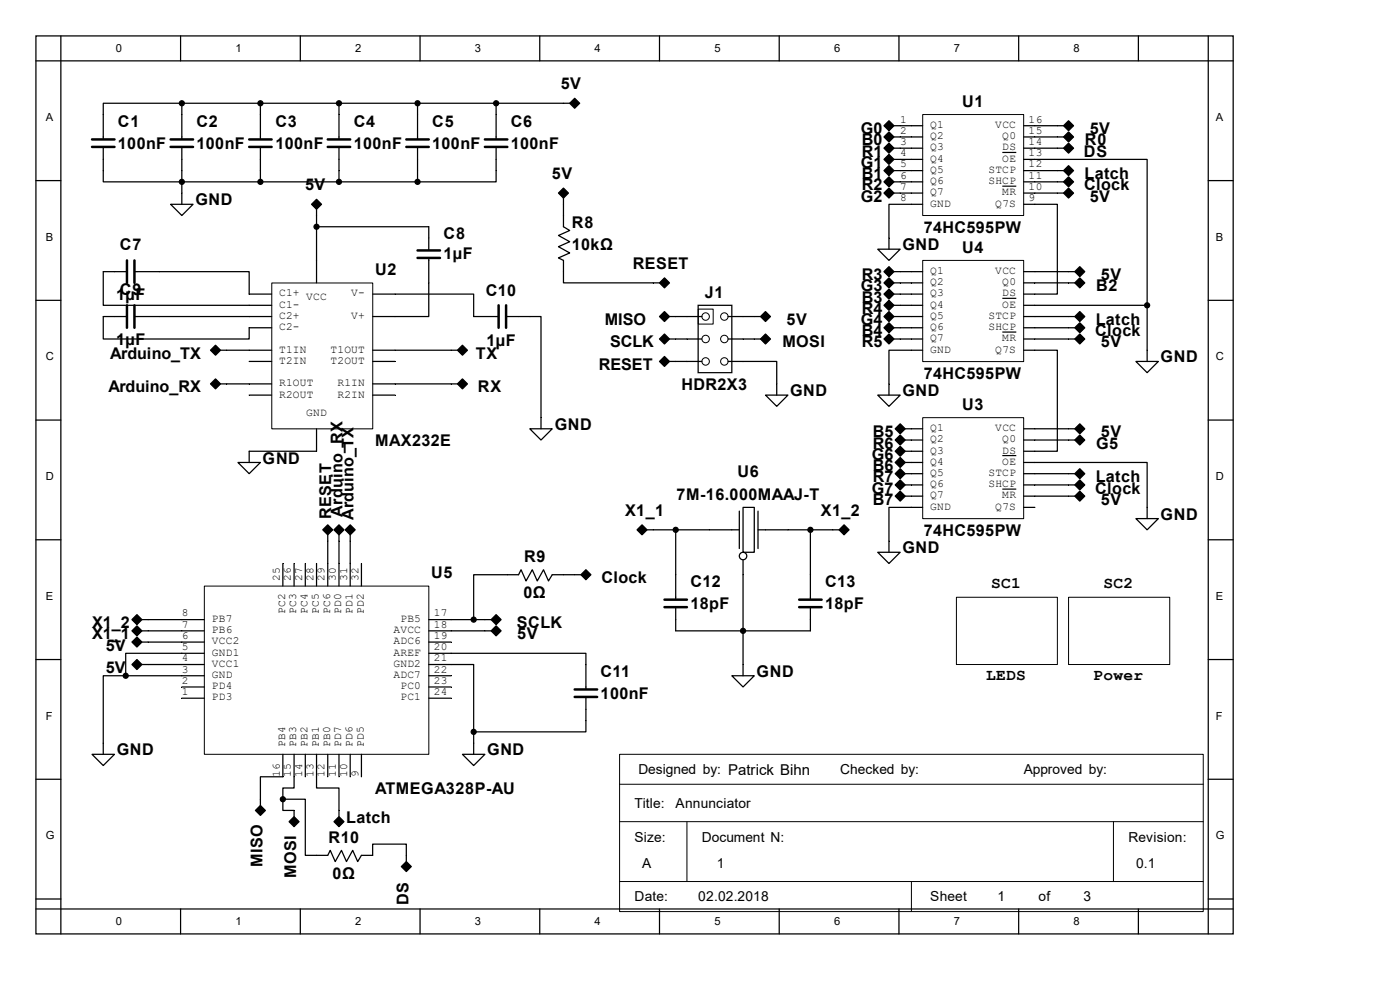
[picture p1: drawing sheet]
<svg xmlns="http://www.w3.org/2000/svg" width="297mm" height="210mm" viewBox="0 0 297 210" stroke-linecap="round" stroke-linejoin="round" font-family="sans-serif">
<g fill="none" stroke="#000" stroke-width=".26">
<path d="M7.6 7.6h254v190.5h-254zM7.6 12.9h254M12.9 7.6v190.5M38.3 7.6v5.3M63.7 7.6v5.3M89.1 7.6v5.3M114.5 7.6v5.3M139.9 7.6v5.3M165.3 7.6v5.3M190.7 7.6v5.3M216.1 7.6v5.3M241.5 7.6v5.3"/>
<path d="M256.3 7.6v190.5M7.6 38.3h5.3M21.9 31.2v7.4h66.7M38.6 21.9h-16.7v7.7M38.6 21.9v7.7M38.6 31.2v12.1M38.6 21.9h82.3M55.2 21.9v7.7M55.2 31.2v7.4M71.9 21.9v7.7M71.9 31.2v7.4M88.6 21.9v7.7"/>
<path d="M88.6 31.2v7.4M105.3 31.2v7.4h-16.7M105.3 21.9v7.7M121.1 21.9l.8-.8 .8 .8-.8 .8zM188.6 25.9l.8 .8-.8 .8-.8-.8zM188.6 28.3l.8 .8-.8 .7-.8-.7zM188.6 30.6l.8 .8-.8 .8-.8-.8zM188.6 33l.8 .8-.8 .8-.8-.8zM188.6 35.4l.8 .8-.8 .8-.8-.8zM188.6 37.8l.8 .8-.8 .8-.8-.8zM189.7 26.7h6M189.7 29.1h6"/>
<path d="M189.7 31.4h6M189.7 33.8h6M189.7 36.2h6M189.7 38.6h6M217.2 33.8h26.2v31M217.2 26.7h8.4M217.2 29.1h8.4M217.2 31.4h8.4M217.2 36.2h8.4M217.2 38.6h8.4M225.9 26.7l.8-.8 .8 .8-.8 .8zM225.9 31.4l.8-.8 .8 .8-.8 .8z"/>
<path d="M225.9 38.6l.8-.8 .8 .8-.8 .8zM226.7 35.4l.8 .8-.8 .8-.8-.8zM226.7 28.3l.8 .8-.8 .7-.8-.7zM256.3 38.3h5.3M26.9 57.6h-5v7.2h35.7M28.5 57.6h24.4v4.8h4.7M36.2 43.3h4.8l-2.4 2.4zM66.4 43.3l.8-.8 .7 .8-.7 .8zM67.2 44.4v15.6M67.2 48.1h23.8v5M91 54.7v12.5h-11.9M118.7 41l.8-.8 .8 .8-.8 .8z"/>
<path d="M119.5 42v6.1l1.4 .8-2.4 1.1 2.4 1.3-2.4 1 2.4 1.4-2.4 1 1 .5v4.8h20.4M186.2 52.9h4.8l-2.4 2.3zM188.6 40.2l.8 .8-.8 .8-.8-.8zM188.6 56.8l.8 .8-.8 .8-.8-.8zM188.6 59.2l.8 .8-.8 .8-.8-.8zM189.7 41h6M189.7 57.6h6M195.7 43.3h-7.1v9.6M217.2 43.3h7.1v19.1h-7.1M217.2 41h8.4M217.2 57.6h10.8M226.7 40.2l.8 .8-.8 .8-.8-.8z"/>
<path d="M228.3 57.6l.8-.8 .8 .8-.8 .8zM7.6 63.7h5.3M26.9 67.2h-5v4.7h31v-2.4h4.7M28.5 67.2h29.1M45.7 73.5l.8 .8-.8 .8-.8-.8zM46.8 74.3h10.8M52.9 76.7h4.7M79.1 62.4h21.4v4.8h5.3M79.1 76.7h4.7M79.1 74.3h17.9M97.3 74.3l.8-.8 .8 .8-.8 .8zM107.4 67.2h7.4v23.8"/>
<path d="M140.2 60l.8-.8 .8 .8-.8 .8zM140.2 76.7l.8-.8 .8 .8-.8 .8zM140.2 71.9l.8-.8 .8 .8-.8 .8zM141 66.4l.8 .8-.8 .7-.8-.7zM142 67.2h6.9M142 76.7h6.9M142 71.9h6.9M148.1 64.8h7.2v14.3h-7.2zM154.5 76.7h10.3v7.1M154.5 67.2h6.8M154.5 71.9h6.8M161.6 67.2l.8-.8 .8 .8-.8 .7z"/>
<path d="M162.4 71.1l.8 .8-.8 .8-.8-.8zM188.6 61.6l.8 .8-.8 .8-.8-.8zM188.6 64l.8 .8-.8 .8-.8-.8zM188.6 66.4l.8 .8-.8 .7-.8-.7zM188.6 68.7l.8 .8-.8 .8-.8-.8zM188.6 71.1l.8 .8-.8 .8-.8-.8zM189.7 67.2h6M189.7 60h6M189.7 71.9h6M189.7 62.4h6M189.7 64.8h6M189.7 69.5h6"/>
<path d="M195.7 74.3h-7.1v9.5M217.2 74.3h7.1v21.4h-7.1M217.2 67.2h10.8M217.2 60h10.8M217.2 71.9h10.8M217.2 64.8h26.2M217.2 69.5h10.8M228.3 67.2l.8-.8 .8 .8-.8 .7zM228.3 69.5l.8-.8 .8 .8-.8 .8zM228.3 71.9l.8-.8 .8 .8-.8 .8zM228.3 60l.8-.8 .8 .8-.8 .8zM241 76.7h4.7l-2.3 2.4z"/>
<path d="M243.4 64.8v11.9M256.3 63.7h5.3M7.6 89.1h5.3M45.7 80.6l.8 .8-.8 .8-.8-.8zM46.8 81.4h10.8M50.5 98.1h4.7l-2.3 2.4zM52.9 83.8h4.7M67.2 91v4.7h-14.3v2.4M79.1 81.4h17.9M79.1 83.8h4.7M97.3 81.4l.8-.8 .8 .8-.8 .8zM112.4 91h4.8l-2.4 2.3z"/>
<path d="M162.4 83.8h4.8l-2.4 2.4zM186.2 83.8h4.8l-2.4 2.4zM190.2 91l.8-.8 .8 .8-.8 .8zM190.2 98.1l.8-.8 .8 .8-.8 .8zM191 92.6l.8 .7-.8 .8-.8-.8zM191 94.9l.8 .8-.8 .8-.8-.8zM191 99.7l.8 .8-.8 .8-.8-.8zM192 91h3.7M192 93.3h3.7M192 95.7h3.7M192 98.1h3.7M217.2 98.1h26.2v11.9"/>
<path d="M217.2 91h10.8M217.2 93.3h10.8M228.3 91l.8-.8 .8 .8-.8 .8zM229.1 92.6l.8 .7-.8 .8-.8-.8zM256.3 89.1h5.3M7.6 114.5h5.3M60 119.5v4.8M62.4 119.5v4.8M64.8 119.5v4.8M67.2 119.5v4.8M69.5 111.6l.8 .8-.8 .8-.8-.8zM69.5 113.5v10.8"/>
<path d="M71.1 112.4l.8-.8 .8 .8-.8 .8zM71.9 113.5v10.8M73.5 112.4l.8-.8 .8 .8-.8 .8zM74.3 113.5v10.8M76.7 119.5v4.8M136.2 111.6l.8 .8-.8 .8-.8-.8zM137.3 112.4h19.5M143.4 112.4v14.8M156.8 108.4v8M157.6 107.6h2.4v9.6h-2.4zM157.6 118.7v24.7M160.8 112.4h17.2"/>
<path d="M160.8 108.4v8M171.9 112.4v14.8M178.3 112.4l.8-.8 .8 .8-.8 .8zM186.2 117.2h4.8l-2.4 2.3zM190.2 102.9l.8-.8 .8 .8-.8 .8zM191 104.5l.8 .8-.8 .7-.8-.7zM192 100.5h3.7M192 102.9h3.7M192 105.3h3.7M195.7 107.6h-7.1v9.6M217.2 100.5h10.8M217.2 102.9h10.8"/>
<path d="M217.2 105.3h10.8M217.2 107.6h2.4M228.3 100.5l.8-.8 .8 .8-.8 .8zM228.3 102.9l.8-.8 .8 .8-.8 .8zM229.1 104.5l.8 .8-.8 .7-.8-.7zM241 110h4.7l-2.3 2.4zM256.3 114.5h5.3M7.6 139.9h5.3M28.3 133.8l.8-.8 .7 .8-.7 .8zM29.1 135.4l.7 .8-.7 .8-.8-.8zM29.1 130.7l.7 .7-.7 .8-.8-.8zM30.1 133.8h13.2"/>
<path d="M30.1 136.2h13.2M30.1 131.4h13.2M43.3 138.6h-16.6v4.8M91 138.6h33.3v7.7M91 133.8h13.2M91 136.2h4.7M91 131.4h13.2M104.5 133.8l.8-.8 .7 .8-.7 .8zM104.5 131.4l.8-.7 .7 .7-.7 .8zM123.2 121.9h-6l-.8 1.3-1.1-2.3-1.3 2.3-1.1-2.3-1.3 2.3-1.1-2.3-.5 1h-9.5v9.5M123.5 121.9l.8-.8 .8 .8-.8 .8zM143.4 128.8v5h28.5v-5"/>
<path d="M256.3 139.9h5.3M26.7 143.4h-4.8v16.6M26.7 143.4h16.6M29.1 140.2l.7 .8-.7 .8-.8-.8zM30.1 141h13.2M38.6 148.1h4.7M38.6 145.7h4.7M91 141h9.5v14.3M91 148.1h4.7M91 145.7h4.7M91 143.4h4.7M100.5 155.3v4.7"/>
<path d="M124.3 147.8v7.5h-23.8M155.3 143.4h4.7l-2.4 2.3zM7.6 165.3h5.3M19.5 160h4.8l-2.4 2.4zM54.5 171.9l.7-.8 .8 .8-.8 .8zM60 160v4.8h-4.8v6.1M60 169.5h4.8v12h4.7l.6-1.1 1 2.4 1.3-2.4 1.1 2.4 1.3-2.4 1.1 2.4 .8-1.3h2.4v-2.4h7.1v3.7M60 169.5v2.4h2.4v1.3M61.6 174.3l.8-.8 .8 .8-.8 .8zM62.4 160v7.2h-2.4v2.3M64.8 160v4.8M67.2 160v7.2h4.7v6"/>
<path d="M69.5 160v4.8M71.1 174.3l.8-.8 .8 .8-.8 .8zM71.9 160v4.8M74.3 160v4.8M76.7 160v4.8M98.1 160h4.8l-2.4 2.4zM256.3 165.3h5.3M7.6 190.7h5.3M7.6 192.8h254M38.3 192.8v5.3M63.7 192.8v5.3M85.4 183.8l.8-.8 .8 .8-.8 .8z"/>
<path d="M89.1 192.8v5.3M114.5 192.8v5.3M139.9 192.8v5.3M165.3 192.8v5.3M190.7 192.8v5.3M216.1 192.8v5.3M241.5 192.8v5.3M256.3 190.7h5.3"/>
<circle cx="157.6" cy="118" r=".79"/>
</g>
<g fill="#000" stroke="#000" stroke-width=".26">
<path d="M118.5 41l1-1.1 1.1 1.1-1.1 1z" fill-rule="evenodd"/>
<path d="M120.9 21.9l1-1.1 1.1 1.1-1.1 1.1z" fill-rule="evenodd"/>
<path d="M188.6 25.6l1.1 1.1-1.1 1-1.1-1z" fill-rule="evenodd"/>
<path d="M188.6 28l1.1 1.1-1.1 1-1.1-1z" fill-rule="evenodd"/>
<path d="M188.6 30.4l1.1 1-1.1 1.1-1.1-1.1z" fill-rule="evenodd"/>
<path d="M188.6 32.8l1.1 1-1.1 1.1-1.1-1.1z" fill-rule="evenodd"/>
<path d="M188.6 35.1l1.1 1.1-1.1 1.1-1.1-1.1z" fill-rule="evenodd"/>
<path d="M188.6 37.5l1.1 1.1-1.1 1-1.1-1z" fill-rule="evenodd"/>
<path d="M225.6 26.7l1.1-1.1 1.1 1.1-1.1 1z" fill-rule="evenodd"/>
<path d="M225.6 31.4l1.1-1 1.1 1-1.1 1.1z" fill-rule="evenodd"/>
<path d="M225.6 36.2l1.1-1.1 1.1 1.1-1.1 1.1z" fill-rule="evenodd"/>
<path d="M225.6 38.6l1.1-1.1 1.1 1.1-1.1 1z" fill-rule="evenodd"/>
<path d="M225.6 29.1l1.1-1.1 1.1 1.1-1.1 1z" fill-rule="evenodd"/>
<path d="M66.1 43.3l1.1-1 1 1-1 1.1z" fill-rule="evenodd"/>
<path d="M188.6 39.9l1.1 1.1-1.1 1-1.1-1z" fill-rule="evenodd"/>
<path d="M188.6 56.6l1.1 1-1.1 1.1-1.1-1.1z" fill-rule="evenodd"/>
<path d="M225.6 41l1.1-1.1 1.1 1.1-1.1 1z" fill-rule="evenodd"/>
<path d="M228 57.6l1.1-1 1 1-1 1.1z" fill-rule="evenodd"/>
<path d="M45.7 73.2l1.1 1.1-1.1 1.1-1-1.1z" fill-rule="evenodd"/>
<path d="M97 74.3l1.1-1.1 1.1 1.1-1.1 1.1z" fill-rule="evenodd"/>
<path d="M141 75.6l1 1.1-1 1-1.1-1z" fill-rule="evenodd"/>
<path d="M141 66.1l1 1.1-1 1-1.1-1z" fill-rule="evenodd"/>
<path d="M141 70.9l1 1-1 1.1-1.1-1.1z" fill-rule="evenodd"/>
<path d="M139.9 60l1.1-1.1 1 1.1-1 1.1z" fill-rule="evenodd"/>
<path d="M161.3 67.2l1.1-1.1 1.1 1.1-1.1 1z" fill-rule="evenodd"/>
<path d="M161.3 71.9l1.1-1 1.1 1-1.1 1.1z" fill-rule="evenodd"/>
<path d="M188.6 58.9l1.1 1.1-1.1 1.1-1.1-1.1z" fill-rule="evenodd"/>
<path d="M188.6 61.3l1.1 1.1-1.1 1-1.1-1z" fill-rule="evenodd"/>
<path d="M188.6 63.7l1.1 1.1-1.1 1-1.1-1z" fill-rule="evenodd"/>
<path d="M188.6 66.1l1.1 1.1-1.1 1-1.1-1z" fill-rule="evenodd"/>
<path d="M188.6 68.5l1.1 1-1.1 1.1-1.1-1.1z" fill-rule="evenodd"/>
<path d="M188.6 70.9l1.1 1-1.1 1.1-1.1-1.1z" fill-rule="evenodd"/>
<path d="M228 67.2l1.1-1.1 1 1.1-1 1z" fill-rule="evenodd"/>
<path d="M228 69.5l1.1-1 1 1-1 1.1z" fill-rule="evenodd"/>
<path d="M229.1 70.9l1 1-1 1.1-1.1-1.1z" fill-rule="evenodd"/>
<path d="M229.1 58.9l1 1.1-1 1.1-1.1-1.1z" fill-rule="evenodd"/>
<path d="M45.7 80.4l1.1 1-1.1 1.1-1-1.1z" fill-rule="evenodd"/>
<path d="M97 81.4l1.1-1 1.1 1-1.1 1.1z" fill-rule="evenodd"/>
<path d="M191 89.9l1 1.1-1 1-1.1-1z" fill-rule="evenodd"/>
<path d="M191 92.3l1 1-1 1.1-1.1-1.1z" fill-rule="evenodd"/>
<path d="M191 94.7l1 1-1 1.1-1.1-1.1z" fill-rule="evenodd"/>
<path d="M191 97l1 1.1-1 1.1-1.1-1.1z" fill-rule="evenodd"/>
<path d="M228 91l1.1-1.1 1 1.1-1 1z" fill-rule="evenodd"/>
<path d="M228 93.3l1.1-1 1 1-1 1.1z" fill-rule="evenodd"/>
<path d="M68.5 112.4l1-1.1 1.1 1.1-1.1 1.1z" fill-rule="evenodd"/>
<path d="M70.9 112.4l1-1.1 1.1 1.1-1.1 1.1z" fill-rule="evenodd"/>
<path d="M73.2 112.4l1.1-1.1 1.1 1.1-1.1 1.1z" fill-rule="evenodd"/>
<path d="M136.2 111.3l1.1 1.1-1.1 1.1-1.1-1.1z" fill-rule="evenodd"/>
<path d="M178 112.4l1.1-1.1 1 1.1-1 1.1z" fill-rule="evenodd"/>
<path d="M191 99.4l1 1.1-1 1-1.1-1z" fill-rule="evenodd"/>
<path d="M191 101.8l1 1.1-1 1-1.1-1z" fill-rule="evenodd"/>
<path d="M191 104.2l1 1.1-1 1-1.1-1z" fill-rule="evenodd"/>
<path d="M228 105.3l1.1-1.1 1 1.1-1 1z" fill-rule="evenodd"/>
<path d="M229.1 99.4l1 1.1-1 1-1.1-1z" fill-rule="evenodd"/>
<path d="M228 102.9l1.1-1.1 1 1.1-1 1z" fill-rule="evenodd"/>
<path d="M29.1 135.1l1 1.1-1 1.1-1.1-1.1z" fill-rule="evenodd"/>
<path d="M29.1 132.8l1 1-1 1.1-1.1-1.1z" fill-rule="evenodd"/>
<path d="M29.1 130.4l1 1-1 1.1-1.1-1.1z" fill-rule="evenodd"/>
<path d="M104.2 133.8l1.1-1 1 1-1 1.1z" fill-rule="evenodd"/>
<path d="M104.2 131.4l1.1-1 1 1-1 1.1z" fill-rule="evenodd"/>
<path d="M123.2 121.9l1.1-1 1.1 1-1.1 1.1z" fill-rule="evenodd"/>
<path d="M29.1 139.9l1 1.1-1 1-1.1-1z" fill-rule="evenodd"/>
<path d="M54.2 171.9l1-1 1.1 1-1.1 1.1z" fill-rule="evenodd"/>
<path d="M61.3 174.3l1.1-1.1 1 1.1-1 1.1z" fill-rule="evenodd"/>
<path d="M70.9 174.3l1-1.1 1.1 1.1-1.1 1.1z" fill-rule="evenodd"/>
<path d="M85.1 183.8l1.1-1 1.1 1-1.1 1.1z" fill-rule="evenodd"/>
<circle cx="38.6" cy="38.6" r=".53"/>
<circle cx="38.6" cy="21.9" r=".53"/>
<circle cx="55.2" cy="21.9" r=".53"/>
<circle cx="55.2" cy="38.6" r=".53"/>
<circle cx="71.9" cy="21.9" r=".53"/>
<circle cx="71.9" cy="38.6" r=".53"/>
<circle cx="88.6" cy="21.9" r=".53"/>
<circle cx="88.6" cy="38.6" r=".53"/>
<circle cx="105.3" cy="21.9" r=".53"/>
<circle cx="67.2" cy="48.1" r=".53"/>
<circle cx="243.4" cy="64.8" r=".53"/>
<circle cx="143.4" cy="112.4" r=".53"/>
<circle cx="171.9" cy="112.4" r=".53"/>
<circle cx="100.5" cy="131.4" r=".53"/>
<circle cx="157.6" cy="133.8" r=".53"/>
<circle cx="26.7" cy="143.4" r=".53"/>
<circle cx="100.5" cy="155.3" r=".53"/>
<circle cx="60" cy="169.5" r=".53"/>
</g>
<g fill="none" stroke="#000" stroke-width=".21">
<path d="M121.9 21.6l.3 .3-.3 .3-.2-.3zM188.6 26.4l.3 .3-.3 .2-.3-.2zM188.6 28.8l.3 .3-.3 .2-.3-.2zM188.6 31.2l.3 .2-.3 .3-.3-.3zM188.6 33.5l.3 .3-.3 .3-.3-.3zM188.6 35.9l.3 .3-.3 .3-.3-.3zM188.6 38.3l.3 .3-.3 .2-.3-.2zM195.7 24.3h21.5v21.4h-21.5zM226.4 26.7l.3-.3 .3 .3-.3 .2zM226.4 31.4l.3-.2 .3 .2-.3 .3zM226.4 36.2l.3-.3 .3 .3-.3 .3zM226.4 29.1l.3-.3 .3 .3-.3 .2z"/>
<path d="M226.7 38.3l.3 .3-.3 .2-.3-.2zM66.9 43.3l.3-.2 .2 .2-.2 .3zM119.3 41l.2-.3 .3 .3-.3 .2zM188.6 40.7l.3 .3-.3 .2-.3-.2zM188.6 57.4l.3 .2-.3 .3-.3-.3zM188.6 59.7l.3 .3-.3 .3-.3-.3zM195.7 55.2h21.5v21.5h-21.5zM226.4 41l.3-.3 .3 .3-.3 .2zM228.8 57.6l.3-.2 .2 .2-.2 .3zM45.7 74l.3 .3-.3 .3-.2-.3zM57.7 60h21.4v31h-21.4zM97.8 74.3l.3-.3 .3 .3-.3 .3z"/>
<path d="M140.7 60l.3-.3 .2 .3-.2 .3zM140.7 67.2l.3-.3 .2 .3-.2 .2zM141 76.4l.2 .3-.2 .2-.3-.2zM141 71.6l.2 .3-.2 .3-.3-.3zM148.1 65.6h3.2v3.1h-3.2zM162.1 71.9l.3-.3 .3 .3-.3 .3zM162.4 66.9l.3 .3-.3 .2-.3-.2zM188.6 62.1l.3 .3-.3 .3-.3-.3zM188.6 64.5l.3 .3-.3 .2-.3-.2zM188.6 66.9l.3 .3-.3 .2-.3-.2zM188.6 69.3l.3 .2-.3 .3-.3-.3zM188.6 71.6l.3 .3-.3 .3-.3-.3z"/>
<path d="M228.8 67.2l.3-.3 .2 .3-.2 .2zM228.8 69.5l.3-.2 .2 .2-.2 .3zM228.8 60l.3-.3 .2 .3-.2 .3zM229.1 71.6l.2 .3-.2 .3-.3-.3zM45.7 81.2l.3 .2-.3 .3-.2-.3zM97.8 81.4l.3-.2 .3 .2-.3 .3zM191 90.7l.2 .3-.2 .2-.3-.2zM191 93.1l.2 .2-.2 .3-.3-.3zM191 95.5l.2 .2-.2 .3-.3-.3zM191 97.8l.2 .3-.2 .3-.3-.3zM195.7 88.6h21.5v21.4h-21.5zM228.8 93.3l.3-.2 .2 .2-.2 .3z"/>
<path d="M229.1 90.7l.2 .3-.2 .2-.3-.2zM69.3 112.4l.2-.3 .3 .3-.3 .3zM71.6 112.4l.3-.3 .3 .3-.3 .3zM74 112.4l.3-.3 .3 .3-.3 .3zM136.2 112.1l.3 .3-.3 .3-.3-.3zM178.8 112.4l.3-.3 .2 .3-.2 .3zM191 100.2l.2 .3-.2 .3-.3-.3zM191 102.6l.2 .3-.2 .2-.3-.2zM191 105l.2 .3-.2 .2-.3-.2zM228.8 105.3l.3-.3 .2 .3-.2 .2zM228.8 100.5l.3-.3 .2 .3-.2 .3zM229.1 102.6l.2 .3-.2 .2-.3-.2z"/>
<path d="M28.8 136.2l.3-.3 .2 .3-.2 .3zM29.1 133.6l.2 .2-.2 .3-.3-.3zM29.1 131.2l.2 .2-.2 .3-.3-.3zM43.3 124.3h47.7v35.7h-47.7zM105 133.8l.3-.2 .2 .2-.2 .3zM105.3 131.2l.2 .2-.2 .3-.3-.3zM124 121.9l.3-.2 .3 .2-.3 .3zM202.9 126.7h21.4v14.3h-21.4zM226.7 126.7h21.5v14.3h-21.5zM29.1 140.7l.2 .3-.2 .2-.3-.2zM55 171.9l.2-.2 .3 .2-.3 .3zM62.1 174.3l.3-.3 .3 .3-.3 .3z"/>
<path d="M71.6 174.3l.3-.3 .3 .3-.3 .3zM131.4 160h123.9v33.4h-123.9zM131.4 174.3h123.9M131.4 166.4h123.9M145.7 174.3v12.7M236.2 174.3v12.7M85.9 183.8l.3-.2 .3 .2-.3 .3zM131.4 187h123.9M193.4 187v6.4"/>
<circle cx="149.7" cy="67.2" r=".79"/>
<circle cx="149.7" cy="76.7" r=".79"/>
<circle cx="149.7" cy="71.9" r=".79"/>
<circle cx="153.7" cy="71.9" r=".79"/>
<circle cx="153.7" cy="67.2" r=".79"/>
<circle cx="153.7" cy="76.7" r=".79"/>
</g>
<g fill="none" stroke="#000" stroke-width=".53">
<path d="M19.5 29.6h4.8M19.5 31.2h4.8M36.2 29.6h4.8M36.2 31.2h4.8M52.9 29.6h4.7M52.9 31.2h4.7M69.5 29.6h4.8M69.5 31.2h4.8M86.2 29.6h4.8M86.2 31.2h4.8M102.9 29.6h4.7M102.9 31.2h4.7"/>
<path d="M26.9 55.2v4.8M28.5 55.2v4.8M88.6 54.7h4.7M88.6 53.1h4.7M26.9 64.8v4.7M28.5 64.8v4.7M105.8 64.8v4.7M107.4 64.8v4.7M141 127.2h4.7M141 128.8h4.7M169.5 127.2h4.8M169.5 128.8h4.8"/>
<path d="M121.9 146.3h4.8M121.9 147.8h4.8"/>
</g>
<path d="M212.6 39.5h3M212.6 32.3h3M212.6 70.4h3M212.6 63.3h3M212.6 96.6h3M212.6 103.8h3" fill="none" stroke="#000" stroke-width=".25"/>
<g font-size="3.4">
<text x="119" y="19">5V</text>
<text x="204.1" y="22.6">U1</text>
<text x="25" y="26.9">C1</text>
<text x="41.7" y="26.9">C2</text>
<text x="58.4" y="26.9">C3</text>
<text x="75.1" y="26.9">C4</text>
<text x="91.7" y="26.9">C5</text>
<text x="108.4" y="26.9">C6</text>
<text x="182.6" y="28.5">G0</text>
<text x="231.2" y="28.5">5V</text>
<text x="25" y="31.7">100nF</text>
<text x="41.7" y="31.7">100nF</text>
<text x="58.4" y="31.7">100nF</text>
<text x="75.1" y="31.7">100nF</text>
<text x="91.7" y="31.7">100nF</text>
<text x="108.4" y="31.7">100nF</text>
<text x="182.6" y="35.6">G1</text>
<text x="182.8" y="30.9">B0</text>
<text x="182.8" y="33.2">R1</text>
<text x="230" y="33.2">DS</text>
<text x="230.2" y="30.9">R0</text>
<text x="64.7" y="40.4">5V</text>
<text x="117.1" y="38">5V</text>
<text x="182.8" y="38">B1</text>
<text x="182.8" y="40.4">R2</text>
<text x="230" y="40.4">Clock</text>
<text x="230.1" y="38">Latch</text>
<text x="41.5" y="43.6">GND</text>
<text x="182.6" y="42.8">G2</text>
<text x="231.2" y="42.8">5V</text>
<text x="25.4" y="53.1">C7</text>
<text x="94.1" y="50.7">C8</text>
<text x="121.3" y="48.3">R8</text>
<text x="121.3" y="53.1">10kΩ</text>
<text x="191.5" y="53.1">GND</text>
<text x="196" y="49.4">74HC595PW</text>
<text x="204.1" y="53.6">U4</text>
<text x="79.6" y="58.4">U2</text>
<text x="94.1" y="54.9">1µF</text>
<text x="134.2" y="57.1">RESET</text>
<text x="182.8" y="59.4">R3</text>
<text x="233.6" y="59.4">5V</text>
<text x="24.6" y="63.7">1µF</text>
<text x="25.4" y="62.6">C9</text>
<text x="103" y="62.9">C10</text>
<text x="149.6" y="63.1">J1</text>
<text x="182.6" y="61.8">G3</text>
<text x="182.8" y="64.2">B3</text>
<text x="232.5" y="61.8">B2</text>
<text x="128.3" y="69">MISO</text>
<text x="166.9" y="69">5V</text>
<text x="182.6" y="69">G4</text>
<text x="182.8" y="66.6">R4</text>
<text x="182.8" y="71.3">B4</text>
<text x="232.4" y="71.3">Clock</text>
<text x="232.5" y="69">Latch</text>
<text x="23.4" y="76.1">Arduino_TX</text>
<text x="24.6" y="73.2">1µF</text>
<text x="101" y="76.1">TX</text>
<text x="103.2" y="73.4">1µF</text>
<text x="129.4" y="73.7">SCLK</text>
<text x="166" y="73.7">MOSI</text>
<text x="182.8" y="73.7">R5</text>
<text x="233.6" y="73.7">5V</text>
<text x="246.2" y="76.9">GND</text>
<text x="23" y="83.2">Arduino_RX</text>
<text x="101.4" y="83.2">RX</text>
<text x="127" y="78.5">RESET</text>
<text x="144.6" y="82.7">HDR2X3</text>
<text x="196" y="80.3">74HC595PW</text>
<text x="167.6" y="84">GND</text>
<text x="191.5" y="84">GND</text>
<text x="204.1" y="87">U3</text>
<text x="79.6" y="94.6">MAX232E</text>
<text x="117.7" y="91.2">GND</text>
<text x="185.2" y="92.8">B5</text>
<text x="185.2" y="95.2">R6</text>
<text x="232.5" y="95.2">G5</text>
<text x="233.6" y="92.8">5V</text>
<text x="55.7" y="98.3">GND</text>
<text x="156.5" y="101.2">U6</text>
<text x="185" y="97.5">G6</text>
<text x="185.2" y="99.9">B6</text>
<text x="143.6" y="106">7M-16.000MAAJ-T</text>
<text x="185" y="104.7">G7</text>
<text x="185.2" y="102.3">R7</text>
<text x="185.2" y="107.1">B7</text>
<text x="232.4" y="104.7">Clock</text>
<text x="232.5" y="102.3">Latch</text>
<text x="233.6" y="107.1">5V</text>
<text x="70.3" y="110.2" transform="rotate(-90 70.3 110.2)">RESET</text>
<text x="72.6" y="109.7" transform="rotate(-90 72.6 109.7)">Arduino_RX</text>
<text x="75" y="110.3" transform="rotate(-90 75 110.3)">Arduino_TX</text>
<text x="132.6" y="109.4">X1_1</text>
<text x="174.2" y="109.4">X1_2</text>
<text x="196" y="113.7">74HC595PW</text>
<text x="246.2" y="110.2">GND</text>
<text x="111.2" y="119.2">R9</text>
<text x="191.5" y="117.4">GND</text>
<text x="91.4" y="122.7">U5</text>
<text x="127.6" y="123.7">Clock</text>
<text x="146.5" y="124.5">C12</text>
<text x="175" y="124.5">C13</text>
<text x="210.3" y="124.8">SC1</text>
<text x="234.1" y="124.8">SC2</text>
<text x="111" y="126.9">0Ω</text>
<text x="146.5" y="129.3">18pF</text>
<text x="175" y="129.3">18pF</text>
<text x="19.6" y="135.6">X1_1</text>
<text x="19.6" y="133.3">X1_2</text>
<text x="109.6" y="133.3">SCLK</text>
<text x="109.7" y="135.6">5V</text>
<text x="22.5" y="138">5V</text>
<text x="22.5" y="142.8">5V</text>
<text x="127.4" y="143.6">C11</text>
<text x="160.5" y="143.6">GND</text>
<text x="127.4" y="148.3">100nF</text>
<text x="209.2" y="144.4">LEDS</text>
<text x="231.9" y="144.4">Power</text>
<text x="24.8" y="160.2">GND</text>
<text x="103.3" y="160.2">GND</text>
<text x="79.6" y="168.4">ATMEGA328P-AU</text>
<text x="69.7" y="178.8">R10</text>
<text x="73.4" y="174.5">Latch</text>
<text x="55.7" y="183.9" transform="rotate(-90 55.7 183.9)">MISO</text>
<text x="62.9" y="186.2" transform="rotate(-90 62.9 186.2)">MOSI</text>
<text x="70.6" y="186.4">0Ω</text>
<text x="86.7" y="192" transform="rotate(-90 86.7 192)">DS</text>
</g>
<g font-size="2.9">
<text x="135.4" y="164.2">Designed by: Patrick Bihn</text>
<text x="178.3" y="164.2">Checked by:</text>
<text x="217.2" y="164.2">Approved by:</text>
<text x="134.6" y="171.4">Title:</text>
<text x="143.3" y="171.4">Annunciator</text>
<text x="134.6" y="178.5">Size:</text>
<text x="148.9" y="178.5">Document N:</text>
<text x="239.4" y="178.5">Revision:</text>
<text x="136.2" y="184.1">A</text>
<text x="152.1" y="184.1">1</text>
<text x="241" y="184.1">0.1</text>
<text x="134.6" y="191.2">Date:</text>
<text x="148.1" y="191.2">02.02.2018</text>
<text x="197.3" y="191.2">Sheet</text>
<text x="211.6" y="191.2">1</text>
<text x="220.3" y="191.2">of</text>
<text x="229.9" y="191.2">3</text>
</g>
<g font-size="2.4">
<text x="24.6" y="11.1">0</text>
<text x="50" y="11.1">1</text>
<text x="75.4" y="11.1">2</text>
<text x="100.8" y="11.1">3</text>
<text x="126.2" y="11.1">4</text>
<text x="151.6" y="11.1">5</text>
<text x="177" y="11.1">6</text>
<text x="202.4" y="11.1">7</text>
<text x="227.8" y="11.1">8</text>
<text x="9.7" y="25.7">A</text>
<text x="191" y="26">1</text>
<text x="191" y="28.4">2</text>
<text x="197.3" y="27.2">Q1</text>
<text x="197.3" y="29.5">Q2</text>
<text x="211.2" y="27.2">VCC</text>
<text x="212.6" y="29.5">Q0</text>
<text x="218.2" y="28.4">15</text>
<text x="218.2" y="26">16</text>
<text x="257.9" y="25.7">A</text>
<text x="191" y="30.8">3</text>
<text x="191" y="33.1">4</text>
<text x="191" y="35.5">5</text>
<text x="197.3" y="31.9">Q3</text>
<text x="197.3" y="34.3">Q4</text>
<text x="212.6" y="34.3">OE</text>
<text x="212.6" y="31.9">DS</text>
<text x="218.2" y="35.5">12</text>
<text x="218.2" y="33.1">13</text>
<text x="218.2" y="30.8">14</text>
<text x="191" y="37.9">6</text>
<text x="191" y="40.3">7</text>
<text x="197.3" y="36.7">Q5</text>
<text x="197.3" y="39.1">Q6</text>
<text x="197.3" y="41.4">Q7</text>
<text x="209.7" y="39.1">SHCP</text>
<text x="209.7" y="36.7">STCP</text>
<text x="212.6" y="41.4">MR</text>
<text x="218.2" y="40.3">10</text>
<text x="218.2" y="37.9">11</text>
<text x="191" y="42.7">8</text>
<text x="197.3" y="43.8">GND</text>
<text x="211.2" y="43.8">Q7S</text>
<text x="218.2" y="42.7">9</text>
<text x="9.7" y="51.1">B</text>
<text x="257.9" y="51.1">B</text>
<text x="197.3" y="58.1">Q1</text>
<text x="211.2" y="58.1">VCC</text>
<text x="59.2" y="62.9">C1+</text>
<text x="59.2" y="65.3">C1-</text>
<text x="64.9" y="63.6">VCC</text>
<text x="74.5" y="62.9">V-</text>
<text x="197.3" y="60.5">Q2</text>
<text x="197.3" y="62.9">Q3</text>
<text x="197.3" y="65.3">Q4</text>
<text x="212.6" y="65.3">OE</text>
<text x="212.6" y="62.9">DS</text>
<text x="212.6" y="60.5">Q0</text>
<text x="59.2" y="67.6">C2+</text>
<text x="59.2" y="70">C2-</text>
<text x="74.5" y="67.6">V+</text>
<text x="197.3" y="67.6">Q5</text>
<text x="197.3" y="70">Q6</text>
<text x="209.7" y="70">SHCP</text>
<text x="209.7" y="67.6">STCP</text>
<text x="9.7" y="76.5">C</text>
<text x="59.2" y="74.8">T1IN</text>
<text x="59.2" y="77.2">T2IN</text>
<text x="70.1" y="77.2">T2OUT</text>
<text x="70.1" y="74.8">T1OUT</text>
<text x="197.3" y="72.4">Q7</text>
<text x="197.3" y="74.8">GND</text>
<text x="211.2" y="74.8">Q7S</text>
<text x="212.6" y="72.4">MR</text>
<text x="257.9" y="76.5">C</text>
<text x="59.2" y="81.9">R1OUT</text>
<text x="71.6" y="81.9">R1IN</text>
<text x="59.2" y="84.3">R2OUT</text>
<text x="64.9" y="88.3">GND</text>
<text x="71.6" y="84.3">R2IN</text>
<text x="197.3" y="91.4">Q1</text>
<text x="197.3" y="93.9">Q2</text>
<text x="211.2" y="91.4">VCC</text>
<text x="212.6" y="93.9">Q0</text>
<text x="9.7" y="101.9">D</text>
<text x="197.3" y="96.2">Q3</text>
<text x="197.3" y="98.6">Q4</text>
<text x="197.3" y="101">Q5</text>
<text x="209.7" y="101">STCP</text>
<text x="212.6" y="98.6">OE</text>
<text x="212.6" y="96.2">DS</text>
<text x="257.9" y="101.9">D</text>
<text x="197.3" y="103.4">Q6</text>
<text x="197.3" y="105.7">Q7</text>
<text x="209.7" y="103.4">SHCP</text>
<text x="212.6" y="105.7">MR</text>
<text x="197.3" y="108.1">GND</text>
<text x="211.2" y="108.1">Q7S</text>
<text x="59.4" y="123.2" transform="rotate(-90 59.4 123.2)">25</text>
<text x="61.7" y="123.2" transform="rotate(-90 61.7 123.2)">26</text>
<text x="64.1" y="123.2" transform="rotate(-90 64.1 123.2)">27</text>
<text x="66.5" y="123.2" transform="rotate(-90 66.5 123.2)">28</text>
<text x="68.9" y="123.2" transform="rotate(-90 68.9 123.2)">29</text>
<text x="71.2" y="123.2" transform="rotate(-90 71.2 123.2)">30</text>
<text x="73.6" y="123.2" transform="rotate(-90 73.6 123.2)">31</text>
<text x="76" y="123.2" transform="rotate(-90 76 123.2)">32</text>
<text x="9.7" y="127.3">E</text>
<text x="38.6" y="130.8">8</text>
<text x="44.9" y="132">PB7</text>
<text x="60.5" y="130.3" transform="rotate(-90 60.5 130.3)">PC2</text>
<text x="62.9" y="130.3" transform="rotate(-90 62.9 130.3)">PC3</text>
<text x="65.2" y="130.3" transform="rotate(-90 65.2 130.3)">PC4</text>
<text x="67.6" y="130.3" transform="rotate(-90 67.6 130.3)">PC5</text>
<text x="70" y="130.3" transform="rotate(-90 70 130.3)">PC6</text>
<text x="72.4" y="130.3" transform="rotate(-90 72.4 130.3)">PD0</text>
<text x="74.8" y="130.3" transform="rotate(-90 74.8 130.3)">PD1</text>
<text x="77.2" y="130.3" transform="rotate(-90 77.2 130.3)">PD2</text>
<text x="85" y="132">PB5</text>
<text x="92" y="130.8">17</text>
<text x="257.9" y="127.3">E</text>
<text x="38.6" y="137.9">5</text>
<text x="38.6" y="135.6">6</text>
<text x="38.6" y="133.2">7</text>
<text x="44.9" y="136.7">VCC2</text>
<text x="44.9" y="134.3">PB6</text>
<text x="83.5" y="134.3">AVCC</text>
<text x="83.5" y="136.7">ADC6</text>
<text x="92" y="133.2">18</text>
<text x="92" y="135.6">19</text>
<text x="92" y="137.9">20</text>
<text x="38.6" y="142.7">3</text>
<text x="38.6" y="140.3">4</text>
<text x="44.9" y="143.8">GND</text>
<text x="44.9" y="141.5">VCC1</text>
<text x="44.9" y="139.1">GND1</text>
<text x="83.5" y="139.1">AREF</text>
<text x="83.5" y="141.5">GND2</text>
<text x="83.5" y="143.8">ADC7</text>
<text x="92" y="140.3">21</text>
<text x="92" y="142.7">22</text>
<text x="38.6" y="147.4">1</text>
<text x="38.6" y="145.1">2</text>
<text x="44.9" y="148.6">PD3</text>
<text x="44.9" y="146.2">PD4</text>
<text x="85" y="146.2">PC0</text>
<text x="85" y="148.6">PC1</text>
<text x="92" y="145.1">23</text>
<text x="92" y="147.4">24</text>
<text x="9.7" y="152.7">F</text>
<text x="257.9" y="152.7">F</text>
<text x="60.5" y="158.4" transform="rotate(-90 60.5 158.4)">PB4</text>
<text x="62.9" y="158.4" transform="rotate(-90 62.9 158.4)">PB3</text>
<text x="65.2" y="158.4" transform="rotate(-90 65.2 158.4)">PB2</text>
<text x="67.6" y="158.4" transform="rotate(-90 67.6 158.4)">PB1</text>
<text x="70" y="158.4" transform="rotate(-90 70 158.4)">PB0</text>
<text x="72.4" y="158.4" transform="rotate(-90 72.4 158.4)">PD7</text>
<text x="74.8" y="158.4" transform="rotate(-90 74.8 158.4)">PD6</text>
<text x="77.2" y="158.4" transform="rotate(-90 77.2 158.4)">PD5</text>
<text x="59.4" y="164.8" transform="rotate(-90 59.4 164.8)">16</text>
<text x="61.7" y="164.8" transform="rotate(-90 61.7 164.8)">15</text>
<text x="64.1" y="164.8" transform="rotate(-90 64.1 164.8)">14</text>
<text x="66.5" y="164.8" transform="rotate(-90 66.5 164.8)">13</text>
<text x="68.9" y="164.8" transform="rotate(-90 68.9 164.8)">12</text>
<text x="71.2" y="164.8" transform="rotate(-90 71.2 164.8)">11</text>
<text x="73.6" y="164.8" transform="rotate(-90 73.6 164.8)">10</text>
<text x="76" y="164.8" transform="rotate(-90 76 164.8)">9</text>
<text x="9.7" y="178.1">G</text>
<text x="257.9" y="178.1">G</text>
<text x="24.6" y="196.3">0</text>
<text x="50" y="196.3">1</text>
<text x="75.4" y="196.3">2</text>
<text x="100.8" y="196.3">3</text>
<text x="126.2" y="196.3">4</text>
<text x="151.6" y="196.3">5</text>
<text x="177" y="196.3">6</text>
<text x="202.4" y="196.3">7</text>
<text x="227.8" y="196.3">8</text>
</g>
</svg>
